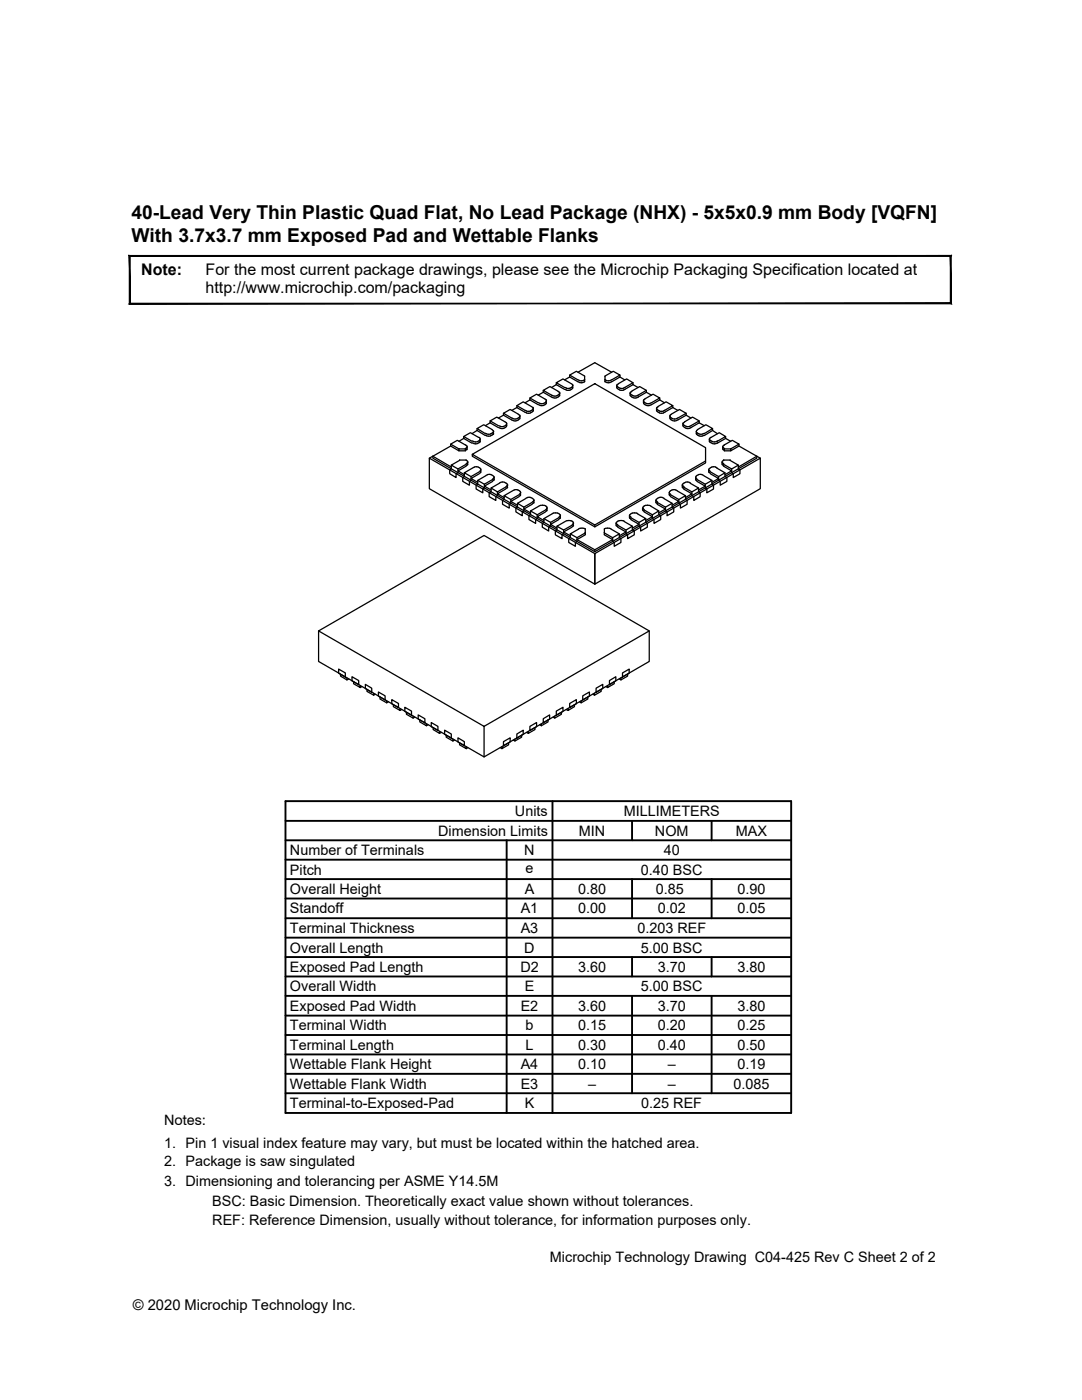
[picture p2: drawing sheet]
<svg xmlns="http://www.w3.org/2000/svg" width="216mm" height="279mm" viewBox="0 0 216 279" stroke-linecap="round" stroke-linejoin="round" font-family="sans-serif">
<!-- layer: I-VTOP -->
<g fill="none" stroke="#000" stroke-width=".25">
<path d="M105.7 79.8l1.7 1M105.7 79.4v.4M105.7 79.8l-.9 .6M108.4 78.3l1.9 1M108.4 77.9v.4M108.4 78.3l-1 .6M108.7 79.6l-1.6-.9-1.4 .7 1.7 1M108.8 79.6l.2 .2M109 79.8v.4M110.3 79h.8M110.3 79.4h.8M111 76.8l1.7 .9"/>
<path d="M111 76.4v.4M111 76.8l-.9 .5M111.4 78.8l-.3 .2M111.6 78.3l-1.9-1.2-1.3 .8 1.9 1.1M111.6 78.6l-.2 .2M111.6 79l-.5 .3M111.6 78.2v.5M111.6 78.5v.4M111.7 78.8l-.1 .2M112.7 77.3l.3 .1M112.7 77.7l.3 .1M113 77.5h.8"/>
<path d="M113 77.9h.8M113.7 74.9v.3l1.9 1.1M113.7 75.2l-1 .6M114 76.6l-1.7-1-1.3 .8 1.7 .9M114 77.7l-.2 .1M114 76.6l.2 .2M114.2 76.7a.51 .51 0 0 1-.4 .7M114.2 77v.3M114.3 77.3l-.3 .4M115.3 74.3l3.4-1.9 3.4 1.9M115.3 75.8l.3 .1M115.6 76h.8"/>
<path d="M115.6 76.3h.8M116.6 75.1h.1M116.7 75l-1.7-.9-1.3 .8 1.6 .9M116.7 75.1v1.1l-.3 .1M116.7 75.8l-.3 .1M120.7 75.8h.1M120.7 76.2h.1M120.7 75l1.7-.9 1.3 .8-1.6 .9M120.7 75.1v1.1M120.7 75.1h.1M120.7 75.8l.3 .1M120.7 76.2l.3 .1"/>
<path d="M121 76h.8M121 76.3h.8M122 75.8l-.2 .1M122 76.2l-.2 .1M123.1 77v.5M123.1 76.7v.4M123.2 77.1l.5 .3M123.2 77.5l.2 .2M123.4 76.6l1.6-1 1.3 .8-1.6 .9M123.4 76.6l-.2 .2M123.4 77.7l.3 .1M123.7 77.5h.7"/>
<path d="M123.7 77.9h.7M123.7 74.9v.3l-1.6 1M123.7 75.2l1 .6M124.7 77.3l-.3 .1M124.7 77.7l-.3 .1M125.7 78.4l.1 .3M125.7 78.8l.1 .2M125.7 78.5v.4M125.8 78.2l-.1 .2M125.9 78.6l.2 .2M125.9 79l.5 .3M126 78.1l1.6-1 1.4 .8-1.7 1"/>
<path d="M126.1 78.1l-.2 .2M126.1 78.8l.3 .2M126.3 76.8l1 .5M126.3 76.8l-1.6 .9M126.3 76.4v.4M126.3 79h.8M126.3 79.4h.8M127.4 78.8l-.3 .2M127.4 79.2l-.3 .1M128.5 79.8a.51 .51 0 0 0 .5 .7M128.7 79.6l1.6-.9 1.3 .7-1.9 1.1M128.7 79.6l-.2 .2"/>
<path d="M129 78.3l-1.7 .9M129 77.9v.4M129 78.3l1 .6M131.6 79.8l-1.9 1.1M131.6 79.4v.4M131.6 79.8l1 .6M85.7 91.4l33 19.1v6.1l-33-19.1zM86.4 91.1v.3l32.3 18.7 32.3-18.7v-.3M86.4 91.1l-.7 .3M86.4 91.1l3.7 2.1M89.9 88.6v.4l1.7 1v-.4M89.9 89l-3.5 2.1"/>
<path d="M90.1 92.8v.8l-.4 .2v.7l1.3 .8v-.8l.4-.1v-.8M91.6 89.6h1.2v.4h-1.2M91.6 89.5h.1M91.6 89.9h.1M91.7 91.8h1.3l.2 .2M91.7 91.9l-1.6 .9 1.3 .8 1.6-1M91.7 91.8h.1M92.5 87.5l1.7 .9M92.5 87.1v.4M92.5 87.5l-.9 .6M92.7 94.4v.7l-.4 .2v.8l1.4 .7v-.7l.3-.2v-.8M92.9 89.9h.1"/>
<path d="M92.9 88.8l.2 .2M92.9 88.8l-1.6-.9-1.4 .7 1.7 1M93 93l-1.6 1 1.3 .7M93.1 89.3l-.2 .2M93.1 89.7l-.2 .2M93.2 89v.4M93.2 89.2v.4M93.2 89.6v.2M93.2 92.4l-.2 .2M93.2 92.7l-.2 .2M93.3 92v.4M93.3 92.3v.3"/>
<path d="M93.4 92.6l-.1 .2M94.2 90.7l24.5-14.1 22.1 12.7v2.7l-22.1 12.8zM94.2 90.7v.4l24.5 14 22.1-12.7v-.4M94.3 88l.2 .1M94.3 88.4l.2 .1M94.3 93.4l-1.6 1 1.3 .7 1.6-.9M94.5 88.2h.8M94.5 88.5h.8M94.7 93.2h.7M94.7 93.2l-.3 .2M95.2 85.9l1.6 1M95.2 85.5v.4"/>
<path d="M95.2 85.9l-1 .6M95.3 95.9v.7l-.3 .2v.8l1.3 .8v-.8l.4-.2v-.8M95.4 93.2l.3 .2M95.5 87.3l-1.6-.9-1.4 .7 1.7 1M95.6 88.4l-.3 .1M95.6 87.3l.2 .2v.4M95.6 94.5l-1.6 1 1.3 .8M95.7 93.4l.2 .2v.4M95.8 87.7v.4M95.8 87.8l-.5 .3M95.8 88.2l-.2 .2M95.8 88v.2"/>
<path d="M95.9 93.8v.4M95.9 93.9l-.2 .2M95.9 94.3l-.2 .2M96 94.1l-.1 .2M96.9 86.5l.2 .1M96.9 86.8l.2 .2M97 94.9l-1.7 1 1.4 .7 1.6-.9M97.1 86.6h.8M97.1 87h.8M97.3 94.7h.7M97.3 94.8l-.3 .1M97.8 84.4l1.6 .9"/>
<path d="M97.8 84v.4M97.8 84.4l-1 .6M98 97.4v.8l-.4 .2v.7l1.3 .8v-.8l.4-.2v-.7M98 94.8l.5 .3M98.2 85.7l.2 .2M98.2 85.7l-1.7-.9-1.3 .7 1.6 1M98.3 96.1l-1.6 .9 1.3 .8M98.4 86.3l-.5 .3M98.4 86.6l-.5 .4M98.4 85.9v.4M98.4 86.2v.3M98.5 86.5l-.1 .2"/>
<path d="M98.5 95.4l-.2 .2M98.5 95.8l-.2 .2M98.6 95.1v.4M98.6 95.3v.4M98.6 95.7v.2M99.5 84.9l.3 .2M99.5 85.3l.3 .1M99.6 96.4l-1.6 1 1.3 .8 1.6-1M99.8 85.1h.8M99.8 85.5h.8M99.9 96.2h.8M99.9 96.3l-.2 .1"/>
<path d="M100.5 82.9l1.9 1M100.5 82.5v.4M100.5 82.9l-1.1 .5M100.6 98.9v.8l-.3 .2v.7l1.3 .8v-.8l.3-.2v-.7M100.7 96.3l.3 .1M100.8 84.2l-1.7-1-1.3 .8 1.6 1M100.8 84.2l.2 .2M100.9 97.6l-1.6 .9 1.3 .8M101 96.4l.2 .2M101 84.3l.1 .2M101.1 84.5l-.2 .3-.4 .3M101.1 84.9l-.2 .3-.4 .2"/>
<path d="M101.1 84.6v.4M101.2 96.9l-.2 .2M101.2 97.3l-.2 .2M101.2 96.6v.4M101.2 96.8v.4M101.3 97.2l-.1 .2M102.1 83.4l.3 .1M102.2 98l-1.6 .9 1.3 .8 1.7-1M102.4 83.6h.8M102.4 84h.8M102.6 97.8h.7M102.6 97.8l-.3 .1"/>
<path d="M103.1 81.3l-1 .6M103.1 81.3l1.7 1M103.1 81v.3M103.3 97.8a.51 .51 0 0 1 .5 .7M103.4 82.7l.2 .2M103.4 82.7l-1.6-1-1.3 .8 1.6 .9M103.6 99.1l-1.7 1 1.4 .7M103.6 83.2l-.4 .3M103.6 83.6l-.4 .3M103.7 82.8v.4M103.7 83.1v.3M103.8 83.4l-.1 .2"/>
<path d="M103.8 98.4v.3M103.8 98.5l-.2 .1M103.8 98.8l-.2 .2M103.9 98.7l-.1 .2M104.8 81.9l.3 .1M104.8 82.3l.3 .1M104.9 99.5l-1.6 .9 1.2 .8 1.7-.9M105.1 82.1h.7M105.1 82.4h.7M105.2 99.3h.8M105.2 99.3l-.3 .1M105.9 99.3l.5 .3"/>
<path d="M106.1 81.1l-1.7-.9-1.3 .8 1.7 .9M106.1 81.9l-.3 .1M106.1 81.2l.2 .2M106.3 81.7l-.2 .2M106.3 82.1l-.5 .3M106.4 81.3v.4M106.4 81.5v.4M106.4 81.9v.2M106.4 100l-.2 .2M106.5 99.6v.5M106.5 99.9v.4M107.5 80.4l.2 .1"/>
<path d="M107.5 80.8l.2 .1M107.7 80.5h.8M107.7 80.9h.8M109 80v.4M109 80.2l-.5 .3M109 80.6l-.5 .3M109 80.4v.2M128.4 80l.1 .6 .5 .3M128.9 80.5h.8M128.9 80.9h.8M130.9 99.9v.4M130.9 99.8v.3"/>
<path d="M130.9 99.6v.2M131 100l.2 .2M131 81.5l.1 .2M131 81.9l.1 .2M131 81.5v.4M131.1 81.3l-.1 .2M131.1 81.7l.2 .2M131.1 82.1l.5 .3M131.3 81.1l1.6-.9 1.3 .8-1.6 .9M131.3 81.2l-.2 .2M131.3 81.9l.3 .1M131.5 99.3h.7"/>
<path d="M131.5 99.3l-.5 .3M131.6 82.1h.8M131.6 82.4h.8M132.2 99.3l.3 .1M132.5 99.5l1.6 .9-1.3 .8-1.7-.9M132.6 81.9l-.2 .1M132.6 82.3l-.2 .1M133.5 98.4l.1 .5M133.6 98.5l.2 .1M133.6 98.8l.2 .2M133.7 83.4l.1 .3 .4 .2M133.7 83.1v.3"/>
<path d="M133.7 82.8a.51 .51 0 0 0 .5 .7M133.8 99.1l1.7 1-1.4 .7M133.9 82.7l1.7-1 1.3 .8-1.6 .9M133.9 82.7l-.2 .2M134.1 97.8h.7M134.1 97.8a.51 .51 0 0 0-.5 .7M134.2 83.6h.8M134.2 84h.8M134.2 81.3l-1.6 1M134.2 81v.3M134.2 81.3l1.1 .6M134.8 97.8l.3 .1"/>
<path d="M135.1 98l1.7 .9-1.3 .8-1.7-1M135.2 83.4l-.2 .1M135.2 83.8l-.2 .1M136.2 96.8v.4M136.2 97.2v.2M136.2 96.6v.4M136.3 96.9l.2 .2M136.3 97.3l.2 .2M136.3 84.5v.2M136.3 84.9v.2M136.3 84.6v.4M136.3 84.3v.2"/>
<path d="M136.4 84.7l.5 .4M136.4 85.1l.5 .3M136.4 97.6l1.7 .9-1.3 .8M136.5 96.4l-.2 .2M136.6 84.2l1.6-1 1.3 .8-1.6 1M136.6 84.2l-.2 .2M136.8 96.2h.7M136.8 96.3l-.3 .1M136.8 98.9v.8l.3 .2v.7l-1.3 .8v-.8l-.3-.2v-.7M136.9 85.1h.7M136.9 85.5h.7M136.9 82.9l-1.6 .9"/>
<path d="M136.9 82.5v.4M136.9 82.9l1 .5M137.5 96.3l.3 .1M137.7 96.4l1.7 1-1.3 .8-1.7-1M137.9 84.9l-.3 .2M137.9 85.3l-.3 .1M138.8 95.3l.1 .6M138.9 95.4l.2 .2M138.9 95.8l.2 .2M138.9 86.1l.1 .2M138.9 86.5l.1 .2M138.9 86.2v.3"/>
<path d="M139 86.3l.5 .3M139 86.6l.5 .4M139.1 96.1l1.6 .9-1.3 .8M139.2 85.7l1.7-.9 1.3 .7-1.7 1M139.2 85.7l-.3 .4M139.4 94.7h.7M139.4 94.8a.51 .51 0 0 0-.5 .7M139.4 97.4v.8l.3 .2v.7l-1.3 .8v-.8l-.3-.2v-.7M139.5 86.6h.7M139.5 87h.7M139.5 84.4l-1.6 .9M139.5 84v.4"/>
<path d="M139.5 84.4l1 .6M140.1 94.8l.3 .1M140.4 94.9l1.7 1-1.4 .7-1.6-.9M140.5 86.5l-.3 .1M140.5 86.8l-.3 .2M141.4 93.8v.4M141.4 94.1l.1 .2M141.5 93.5v.5M141.5 93.9l.3 .2M141.5 94.3l.3 .2M141.5 87.7l.1 .5M141.6 87.5v.4"/>
<path d="M141.7 87.8l.5 .3M141.7 88.2l.2 .2M141.7 94.5l1.7 1-1.3 .8M141.8 93.4l-.3 .2M141.9 87.3l1.6-.9 1.3 .7-1.7 1M141.9 87.3l-.2 .2M141.9 88.4l.3 .1M142 93.2h.8M142 93.2l-.2 .2M142.1 95.9v.7l.3 .2v.8l-1.4 .8v-.8l-.3-.2v-.8M142.2 88.2h.7M142.2 88.5h.7"/>
<path d="M142.2 85.9l-1.7 1M142.2 85.5v.4M142.2 85.9l.9 .6M142.8 93.2l.3 .2M143 93.4l1.7 1-1.3 .7-1.7-.9M143.2 88l-.3 .1M143.2 88.4l-.3 .1M144.1 92.3v.3M144.1 92.2l.1 .2M144.1 92.6l.1 .2M144.2 92l-.1 .2M144.2 92.4l.2 .2"/>
<path d="M144.2 92.7l.2 .2M144.2 89.2l.1 .2M144.2 89.6l.1 .2M144.2 89.2v.4M144.3 89l-.1 .2M144.3 89.3l.3 .2M144.3 89.7l.2 .2M144.3 93l1.7 1-1.3 .7M144.3 91.8h1.4M144.4 91.8l-.2 .2M144.5 88.8l1.6-.9 1.4 .7-1.7 1M144.5 88.8l-.2 .2"/>
<path d="M144.5 89.9h.1M144.7 94.4v.7l.3 .2v.8l-1.3 .7v-.7l-.3-.2v-.8M144.8 87.5l-1.7 .9M144.8 87.1v.4M144.8 87.5l1 .6M145.7 91.9l1.6 .9-1.3 .8-1.7-1M145.7 91.8h.1M145.8 89.6h-1.3v.4h1.3M145.9 89.5h-.1M145.9 89.9h-.1M147.3 92.8v.8l.3 .2v.7l-1.3 .8v-.8l-.3-.1v-.8M147.5 88.6v.4l-1.7 1v-.4"/>
<path d="M147.5 89l3.5 2.1M151 91.1l.7 .3M151 91.1l-3.7 2.1M103.3 100.4v.8l-.4 .2v.8l1.3 .7v-.7l.3-.2v-.8M105.9 102v.7l-.4 .2v.8l1.4 .8v-.8l.3-.2v-.8M106.2 100.6l-1.7 1 1.4 .8M106.4 100.4l-.2 .2M106.6 100.2l-.1 .2M107.5 101l-1.6 1 1.3 .7 1.6-.9M107.6 101l.1-.1a.93 .93 0 0 1 1.4 .6v.1M108.5 103.5v.8l-.3 .2v.7l1.3 .8v-.8l.4-.2v-.7M108.8 102.2l-1.6 .9 1.3 .8"/>
<path d="M109.1 101.4v.4M109.1 101.5l-.2 .2M109.1 101.9l-.2 .2M109.2 101.8l-.1 .2M110.2 102.5l-1.7 1 1.4 .8 1.6-1M110.5 102.4h.7M110.5 102.4l-.3 .1M111.1 105v.8l-.3 .2v.7l1.3 .8v-.8l.4-.2v-.7M111.2 102.4l.5 .3M111.5 103.7l-1.6 .9 1.2 .8M111.7 103l-.2 .2M111.7 103.4l-.2 .2"/>
<path d="M111.8 102.7v.4M111.8 102.9v.4M111.8 103.3v.2M112.8 104.1l-1.7 .9 1.4 .8 1.6-1M112.9 104h.1a.93 .93 0 0 1 1.4 .5v.1M113.8 106.5v.8l-.3 .2v.8l1.3 .7v-.7l.3-.2v-.8M114.1 105.2l-1.6 1 1.3 .7M114.4 104.5v.3M114.4 104.6l-.2 .1M114.4 104.9l-.2 .2M114.4 104.8v.2M115.5 105.6l-1.7 .9 1.3 .8 1.7-.9"/>
<path d="M115.5 105.5l.6-.1 .7 .1M116.8 105.6h.1M116.8 106.7l-1.7 1 3.6 2M116.8 105.6v1.1M116.8 106.3h.1M116.8 106.6h.1M118.7 110.5l33-19.1v6.1l-33 19.1zM118.7 104.8v.3M118.7 109.7v.4M120.6 106.3h.1M120.6 105.6v1M120.6 106.7l1.6 1-3.5 2"/>
<path d="M121.9 105.5l-.6-.1-.7 .2M121.9 105.6l1.7 .9-1.4 .8-1.6-.9M122.9 104.5l.1 .5M123 104.2v.4M123.1 104.6l.2 .1M123.1 104.9l.2 .2M123.3 105.2l1.6 1-1.3 .7M123.6 106.5v.8l.3 .2v.8l-1.3 .7v-.7l-.4-.2v-.8M124.5 104.1l1.7 .9-1.3 .8-1.6-1M124.6 104h-.2a1.34 1.34 0 0 0-1.3 .2M125.6 102.9v.4M125.6 102.9l.1 .2"/>
<path d="M125.6 103.3l.1 .2M125.7 102.7l-.1 .2M125.7 103l.2 .2M125.7 103.4l.2 .2M125.9 103.7l1.6 .9-1.3 .8M126.2 105v.8l.4 .2v.7l-1.4 .8v-.8l-.3-.2v-.7M126.2 102.4h.8M126.2 102.4l-.5 .3M127 102.4l.2 .1M127.2 102.5l1.6 1-1.3 .8-1.6-1M128.2 101.4v.4M128.3 101.8v.2"/>
<path d="M128.3 101.5l.2 .2M128.3 101.9l.2 .2M128.5 102.2l1.7 .9-1.4 .8M128.8 100.9l1 .1M128.8 100.9a.51 .51 0 0 0-.5 .7M128.8 103.5v.8l.4 .2v.7l-1.4 .8v-.8l-.3-.2v-.7M129.9 101l1.6 1-1.3 .7-1.7-.9M130.9 100.2v.2M131 100.4l.2 .2M131.1 100.6l1.7 1-1.3 .8M131.5 102v.7l.3 .2v.8l-1.3 .8v-.8l-.3-.2v-.8M134.1 100.4v.8l.3 .2v.8l-1.3 .7v-.7l-.3-.2v-.8"/>
</g>
<!-- layer: I-VBOT -->
<g fill="none" stroke="#000" stroke-width=".25">
<path d="M63.6 125.9v6.1l33 19.1 32.9-19.1v-6.1M63.6 125.9l33-19 32.9 19-32.9 19.1zM67.6 133.5l1.3 .8v.8l-1.3-.7zM68 134.5v.4l1.2 .8v-.4M69.6 135.5l-.4 .2M70.2 135.1l1.4 .7v.8l-1.4-.7zM70.6 136.1v.4l1.3 .7v-.4M72.2 137l-.3 .2M72.9 136.6l1.3 .7v.9l-1.3-.8zM73.2 137.6v.4l1.4 .7v-.3M74.9 138.5l-.3 .2M75.5 138.1l1.3 .8v.8l-1.3-.8z"/>
<path d="M75.8 139.1v.4l1.4 .8v-.4M78.2 139.6l1.3 .8v.8l-1.3-.7zM116.3 138.9l1.3-.8v.8l-1.3 .8zM117.3 139.1v.4l-1.3 .8v-.4M118.3 138.5l.3 .2M118.9 137.3l1.4-.7v.8l-1.4 .8zM120 137.6v.4l-1.4 .7v-.3M120.9 137l.3 .2M121.6 135.8l1.3-.7v.8l-1.3 .7zM122.6 136.1v.4l-1.4 .7v-.4M123.6 135.5l.3 .2M124.2 134.3l1.3-.8v.9l-1.3 .7z"/>
<path d="M125.2 134.5v.4l-1.3 .8v-.4M77.5 140.1l-.3 .2M78.5 140.6v.4l1.3 .8v-.4M80.1 141.6l-.3 .2M80.8 141.2l1.3 .7v.8l-1.3-.7zM81.1 142.2v.4l1.3 .7v-.4M82.7 143.1l-.3 .2M83.4 142.7l1.4 .7v.9l-1.4-.8zM83.8 143.7v.4l1.3 .7v-.3M85.4 144.6l-.3 .2M86 144.2l1.4 .8v.8l-1.4-.8zM86.4 145.2v.4l1.3 .8v-.4"/>
<path d="M88.1 146.2l-.4 .2M88.7 145.7l1.4 .8v.8l-1.4-.7zM89 146.7v.4l1.4 .8v-.4M90.7 147.7l-.3 .2M91.4 147.2l1.3 .8v.8l-1.3-.7zM91.7 148.3v.3l1.3 .8v-.4M93.4 149.2l-.4 .2M96.6 145v6.1M99.8 149.2l.3 .2M100.5 148l1.3-.8v.9l-1.3 .7zM101.5 148.3v.3l-1.4 .8v-.4M102.4 147.7l.4 .2"/>
<path d="M103.1 146.5l1.3-.8v.9l-1.3 .7zM104.1 146.7v.4l-1.3 .8v-.4M105.1 146.2l.3 .2M105.7 145l1.4-.8v.8l-1.4 .8zM106.8 145.2v.4l-1.4 .8v-.4M107.7 144.6l.3 .2M108.4 143.4l1.3-.7v.8l-1.3 .8zM109.4 143.7v.4l-1.4 .7v-.3M110.4 143.1l.3 .2M111 141.9l1.3-.7v.8l-1.3 .7zM112 142.2v.4l-1.3 .7v-.4M113 141.6l.4 .2"/>
<path d="M113.7 140.4l1.3-.8v.9l-1.3 .7zM114.6 140.6v.4l-1.2 .8v-.4M115.6 140.1l.4 .2"/>
</g>
<!-- layer: G-TEXT-DSCL -->
<path d="M25.8 60.6l163.8-.1h-163.6zM25.8 60.6l163.8-.1 .2 .1zM189.6 51.2v9.3l.2 .1zM189.6 51.2l.2-.2v9.6zM26 51.2h163.6l.2-.2zM25.8 51h164l-163.8 .2zM25.8 51l.2 9.5v-9.3zM25.8 51l.2 9.5-.2 .1z" fill="#000" stroke="#000" stroke-width=".2"/>
<!-- layer: G-ANNO-RULE -->
<g fill="none" stroke="#000" stroke-width=".38">
<path d="M57 159.9h100.9v62.2h-100.9zM110.2 159.9v62.2M57 179.3h100.9M57 175.4h100.9M57 171.6h100.9M57 167.7h100.9M57 163.8h100.9M101.1 167.7v54.4M126.1 163.8v3.9M126.1 175.4v7.9M142 163.8v3.9M142 175.4v7.9"/>
<path d="M57 191h100.9M57 187.1h100.9M57 183.3h100.9M57 198.7h100.9M57 194.9h100.9M126.1 191v3.9M126.1 198.7v19.5M142 191v3.9M142 198.7v19.5M57 206.6h100.9M57 202.7h100.9M57 210.4h100.9"/>
<path d="M57 214.3h100.9M57 218.2h100.9"/>
</g>
<g font-size="3.8">
<text x="26.2" y="43.7">40-Lead Very Thin Plastic Quad Flat, No Lead Package (NHX) - 5x5x0.9 mm Body [VQFN]</text>
<text x="26.2" y="48.3">With 3.7x3.7 mm Exposed Pad and Wettable Flanks</text>
</g>
<g font-size="3.2">
<text x="28.2" y="54.8">Note:</text>
<text x="41" y="54.8">For the most current package drawings, please see the Microchip Packaging Specification located at</text>
<text x="41" y="58.5">http://www.microchip.com/packaging</text>
</g>
<g font-size="2.9">
<text x="87.4" y="166.7">Dimension Limits</text>
<text x="102.8" y="162.9">Units</text>
<text x="115.5" y="166.7">MIN</text>
<text x="124.5" y="162.9">MILLIMETERS</text>
<text x="130.7" y="166.7">NOM</text>
<text x="146.8" y="166.7">MAX</text>
<text x="57.9" y="170.7">Number of Terminals</text>
<text x="104.6" y="170.7">N</text>
<text x="132.5" y="170.7">40</text>
<text x="57.9" y="178.4">Overall Height</text>
<text x="57.9" y="174.6">Pitch</text>
<text x="104.7" y="178.4">A</text>
<text x="104.8" y="174.2">e</text>
<text x="115.4" y="178.4">0.80</text>
<text x="127.9" y="174.6">0.40 BSC</text>
<text x="130.9" y="178.4">0.85</text>
<text x="147.1" y="178.4">0.90</text>
<text x="57.9" y="182.3">Standoff</text>
<text x="103.9" y="182.3">A1</text>
<text x="115.4" y="182.3">0.00</text>
<text x="131.3" y="182.3">0.02</text>
<text x="147.1" y="182.3">0.05</text>
<text x="57.9" y="186.2">Terminal Thickness</text>
<text x="57.9" y="190.1">Overall Length</text>
<text x="103.9" y="186.2">A3</text>
<text x="104.6" y="190.1">D</text>
<text x="127.2" y="186.2">0.203 REF</text>
<text x="127.9" y="190.1">5.00 BSC</text>
<text x="57.9" y="197.9">Overall Width</text>
<text x="57.9" y="194">Exposed Pad Length</text>
<text x="103.8" y="194">D2</text>
<text x="104.7" y="197.9">E</text>
<text x="115.4" y="194">3.60</text>
<text x="127.9" y="197.9">5.00 BSC</text>
<text x="131.3" y="194">3.70</text>
<text x="147.1" y="194">3.80</text>
<text x="57.9" y="201.7">Exposed Pad Width</text>
<text x="103.9" y="201.7">E2</text>
<text x="115.4" y="201.7">3.60</text>
<text x="131.3" y="201.7">3.70</text>
<text x="147.1" y="201.7">3.80</text>
<text x="57.9" y="205.6">Terminal Width</text>
<text x="57.9" y="209.5">Terminal Length</text>
<text x="104.8" y="205.6">b</text>
<text x="104.8" y="209.5">L</text>
<text x="115.4" y="209.5">0.30</text>
<text x="115.4" y="205.6">0.15</text>
<text x="131.3" y="205.6">0.20</text>
<text x="131.3" y="209.5">0.40</text>
<text x="147.1" y="209.5">0.50</text>
<text x="147.1" y="205.6">0.25</text>
<text x="57.9" y="213.4">Wettable Flank Height</text>
<text x="103.9" y="213.4">A4</text>
<text x="115.4" y="213.4">0.10</text>
<text x="133.2" y="213.4">–</text>
<text x="147.1" y="213.4">0.19</text>
<text x="57.9" y="221.2">Terminal-to-Exposed-Pad</text>
<text x="57.9" y="217.3">Wettable Flank Width</text>
<text x="103.9" y="217.3">E3</text>
<text x="104.7" y="221.2">K</text>
<text x="117.4" y="217.3">–</text>
<text x="128" y="221.2">0.25 REF</text>
<text x="133.2" y="217.3">–</text>
<text x="146.4" y="217.3">0.085</text>
<text x="32.8" y="224.5">Notes:</text>
<text x="32.8" y="229.1">1. Pin 1 visual index feature may vary, but must be located within the hatched area.</text>
<text x="32.8" y="232.7">2. Package is saw singulated</text>
<text x="32.8" y="236.7">3. Dimensioning and tolerancing per ASME Y14.5M</text>
<text x="42.4" y="244.5">REF: Reference Dimension, usually without tolerance, for information purposes only.</text>
<text x="42.4" y="240.7">BSC: Basic Dimension. Theoretically exact value shown without tolerances.</text>
<text x="109.7" y="251.8">Microchip Technology Drawing C04-425 Rev C Sheet 2 of 2</text>
<text x="26.5" y="261.5">© 2020 Microchip Technology Inc.</text>
</g>
</svg>
